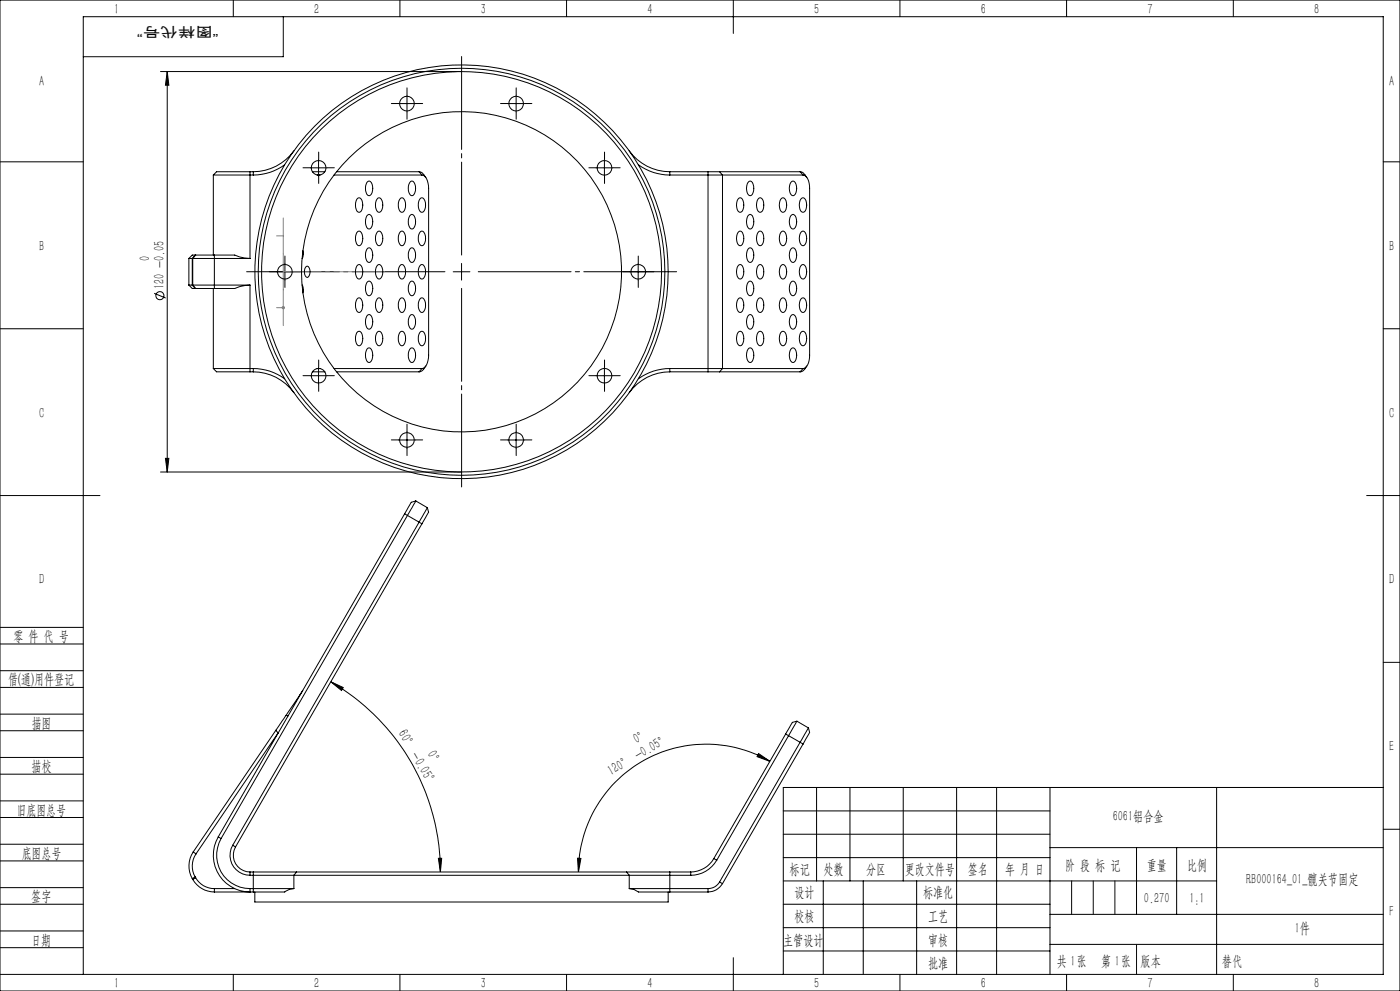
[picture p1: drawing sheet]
<svg xmlns="http://www.w3.org/2000/svg" width="420mm" height="297mm" viewBox="0 0 420 297" stroke-linecap="round" stroke-linejoin="round" font-family="sans-serif">
<g fill="none" stroke="#000" stroke-width=".3">
<path d="M0 0h420v297h-420zM70 0v5M85 5v12h-60M120 0v5M170 0v5M220 0v10M270 0v5M320 0v5M370 0v5M48.2 21.4h90.3M50.2 21.4l.5 4.1h-1.1zM50.2 21.4v120.1"/>
<path d="M119.6 31h5M122.1 28.5v5M152.3 31h5M154.8 28.5v5M0 48.5h25M64 52.5h12M64 52.5v23.9M75 51.5h-10l-1 1M75 51.5v26M75 51.5h1M76 51.5v1M85.4 49.4a15.9 15.9 0 0 1-9.4 3.1"/>
<path d="M88.2 45.2a15 15 0 0 1-12.2 6.3M93.1 50.3h5M93.7 51.5h3.8M95.1 52.5h.9M95.6 47.8v5M100.2 52.5h26.4M101 51.5h24.7M107.4 59.4l.3-.1a2.55 2.55 0 0 1 .9 3.5l-.2 .4a.74 .74 0 0 1-1.3 0l-.5-1.7a2.61 2.61 0 0 1 .8-2.1zM110.1 54.7l.6-.4a2.6 2.6 0 0 1 .9 3.4l-.2 .5-.7 .5a2.6 2.6 0 0 1-.8-3.5zM113.4 59.4l.3-.1a2.8 2.8 0 0 1 .4 4.2l-.4 .1a2.55 2.55 0 0 1-.8-3.5zM120.2 59.4l.4-.1a2.83 2.83 0 0 1 .3 4.2l-.3 .1a2.55 2.55 0 0 1-.9-3.5zM123.2 54.4l.4-.1a2.77 2.77 0 0 1 0 4.4 2.86 2.86 0 0 1-.4-4.3z"/>
<path d="M125.7 51.5a2.49 2.49 0 0 1 2 1.7M125.7 51.5l.9 1M126.2 59.4l.4-.1a2.83 2.83 0 0 1 .3 4.2l-.3 .1a2.55 2.55 0 0 1-.9-3.5zM126.6 52.5a2.5 2.5 0 0 1 1.8 2.4l.2 1.5v50.1l-.4 2.2a2.19 2.19 0 0 1-1.6 1.8M178.8 50.3h5M181.3 47.8v5M188.8 45.2a15 15 0 0 0 12.1 6.3M191.5 49.4a15.9 15.9 0 0 0 9.4 3.1M200.9 52.5h15.8M200.9 51.5v1M200.9 51.5h11.5M212.4 51.5h3.5"/>
<path d="M212.4 51.5v59.9M215.9 51.5l.8 1M215.9 51.5h24.1M216.7 52.5v58M216.7 52.5h24.2M221.7 59.4l.3-.1a2.55 2.55 0 0 1 .9 3.5l-.2 .4a.74 .74 0 0 1-1.3 0l-.5-1.7a2.46 2.46 0 0 1 .8-2.1zM224.4 54.7l.6-.4a2.6 2.6 0 0 1 .9 3.4l-.2 .5-.7 .5a2.6 2.6 0 0 1-.8-3.5zM227.7 59.4l.3-.1a2.28 2.28 0 0 1 1.1 2.8 1.2 1.2 0 0 1-1.4 1.4 3.2 3.2 0 0 1 0-4.1zM234.6 59.4l.3-.1a2.28 2.28 0 0 1 1 2.8 1.2 1.2 0 0 1-1.3 1.4 3.2 3.2 0 0 1 0-4.1zM237.2 54.7l.7-.4a2.6 2.6 0 0 1 .9 3.4l-.3 .5-.6 .5a2.55 2.55 0 0 1-.9-3.5zM240 51.5l1 .3 1 1.4M240 51.5l.9 1"/>
<path d="M240.6 59.4l.3-.1a2.55 2.55 0 0 1 .9 3.5l-.3 .4a.74 .74 0 0 1-1.3 0l-.4-1.7a2.46 2.46 0 0 1 .8-2.1zM240.9 52.5a3.5 3.5 0 0 1 2 3.9v50.1a3.5 3.5 0 0 1-2 4M415 48.5h5M56.7 77.5h1M56.7 77.5v7.9M57.7 77.5h.1M57.7 77.5v7.9M57.8 77.5h17.2M57.8 77.5v7.9M58.6 76.4h-.9l-1 1.1M58.6 76.4h.1M58.6 76.4l-.9 1.1"/>
<path d="M58.7 76.4h5.6M58.7 76.4l-.9 1.1M64.3 76.4h6.1l1.5 .6 3.1 .5M64.3 76.4v10.1M85.5 78.9v5.1M90.9 75.1l.1 1-.4 1.4M91.9 79.8h.4a2.24 2.24 0 0 1 0 3.3 2.15 2.15 0 0 1-.4-3.3zM107.1 69.7l.6-.5a2.6 2.6 0 0 1 .9 3.5l-.2 .5-.7 .5a2.6 2.6 0 0 1-.8-3.5zM107.1 79.7l.6-.4a2.55 2.55 0 0 1 .9 3.5l-.9 .8a2.55 2.55 0 0 1-.8-3.5zM110.1 64.7l.6-.5a2.6 2.6 0 0 1 .9 3.5l-.2 .5-.7 .4a2.6 2.6 0 0 1-.8-3.4zM110.4 74.4l.3-.1a2.6 2.6 0 0 1 .9 3.4l-.2 .5-.7 .5a2.6 2.6 0 0 1-.8-3.5zM113.4 69.4l.3-.2a2.77 2.77 0 0 1 0 4.5 2.86 2.86 0 0 1-.3-4.3z"/>
<path d="M113.4 79.4l.3-.1a2.73 2.73 0 0 1 0 4.3 2.83 2.83 0 0 1-.3-4.2zM120.2 69.4l.4-.2a2.77 2.77 0 0 1 0 4.5 2.86 2.86 0 0 1-.4-4.3zM120.2 79.4l.4-.1a2.73 2.73 0 0 1 0 4.3 2.83 2.83 0 0 1-.4-4.2zM123.2 74.4l.4-.1a2.77 2.77 0 0 1 0 4.4 2.86 2.86 0 0 1-.4-4.3zM123.2 64.4l.4-.2a2.77 2.77 0 0 1 0 4.4 2.83 2.83 0 0 1-.4-4.2zM126.2 79.4l.4-.1a2.73 2.73 0 0 1 0 4.3 2.83 2.83 0 0 1-.4-4.2zM126.2 69.4l.4-.2a2.77 2.77 0 0 1 0 4.5 2.86 2.86 0 0 1-.4-4.3zM138.5 78.9v5.1M191.5 78.9v5.1M221.7 69.4l.3-.2a2.6 2.6 0 0 1 .9 3.5l-.2 .5-.7 .5a2.6 2.6 0 0 1-.8-3.5zM221.7 79.4l.3-.1a2.55 2.55 0 0 1 .9 3.5l-.2 .4-.7 .4a2.55 2.55 0 0 1-.8-3.5zM224.4 64.7l.6-.5a2.6 2.6 0 0 1 .9 3.5l-.2 .5-.7 .4a2.6 2.6 0 0 1-.8-3.4z"/>
<path d="M224.7 74.4l.3-.1a2.6 2.6 0 0 1 .9 3.4l-.2 .5-.7 .5a2.6 2.6 0 0 1-.8-3.5zM227.7 69.4l.3-.2a2.35 2.35 0 0 1 1.1 2.9 1.24 1.24 0 0 1-1.4 1.5 3.2 3.2 0 0 1 0-4.2zM227.7 79.4l.3-.1a2.28 2.28 0 0 1 1.1 2.8 1.24 1.24 0 0 1-1.4 1.4 3.2 3.2 0 0 1 0-4.1zM234.6 69.4l.3-.2a2.55 2.55 0 0 1 .9 3.5l-.6 .9-.3 .1a2.6 2.6 0 0 1-.9-3.5zM234.6 79.4l.3-.1a2.28 2.28 0 0 1 1 2.8 1.24 1.24 0 0 1-1.3 1.4 3.2 3.2 0 0 1 0-4.1zM237.2 64.7l.7-.5a2.6 2.6 0 0 1 .9 3.5l-.3 .5-.6 .4a2.55 2.55 0 0 1-.9-3.4zM237.6 74.4l.3-.1a2.6 2.6 0 0 1 .9 3.4l-.3 .5-.6 .5a2.55 2.55 0 0 1-.9-3.5zM240.6 79.4l.3-.1a2.55 2.55 0 0 1 .9 3.5l-.9 .8a2.28 2.28 0 0 1-1-2.8l.1-.7zM240.6 69.4l.3-.2a2.6 2.6 0 0 1 .9 3.5l-.3 .5-.6 .5a2.55 2.55 0 0 1-.9-3.5zM0 98.5h25M46.2 87.9l3.5 1.4M56.7 85.4h1"/>
<path d="M56.7 85.4l1 1.1h.9M57.7 85.4h.1M57.7 85.4l.9 1.1M57.8 85.4h17.2M57.8 85.4l.9 1.1M58.6 86.5h.1M58.7 86.5h5.6M64 86.5v24M75 85.4l-3.1 .5-1.5 .6h-6.1M75 85.4v26M83 81.5h4.9M90.6 85.4l.4 1.4-.1 1"/>
<path d="M107.1 89.7l.6-.5a2.6 2.6 0 0 1 .9 3.5l-.2 .5-.7 .5a2.6 2.6 0 0 1-.8-3.5zM107.1 99.7a.74 .74 0 0 1 1.3 0l.4 1.8a2.09 2.09 0 0 1-1.1 2.1 2.55 2.55 0 0 1-.8-3.4zM110.4 84.3l.3-.1a2.6 2.6 0 0 1 .9 3.5l-.2 .5-.7 .4a2.6 2.6 0 0 1-.8-3.4zM110.4 94.4l.3-.1a2.6 2.6 0 0 1 .9 3.5l-.2 .4-.7 .5a2.6 2.6 0 0 1-.8-3.5zM113.1 99.7l.6-.4a2.55 2.55 0 0 1 .9 3.5l-.9 .8a2.87 2.87 0 0 1-.6-3.9zM113.4 89.4l.3-.2a2.77 2.77 0 0 1 0 4.5 2.86 2.86 0 0 1-.3-4.3zM120.2 89.4l.4-.2a2.77 2.77 0 0 1 0 4.5 2.86 2.86 0 0 1-.4-4.3zM120.2 99.4l.4-.1a2.55 2.55 0 0 1 .9 3.5l-.6 .7-.3 .1a2.83 2.83 0 0 1-.4-4.2zM123.2 84.3l.4-.1a2.77 2.77 0 0 1 0 4.4 2.86 2.86 0 0 1-.4-4.3zM123.2 94.4l.4-.1a2.77 2.77 0 0 1 0 4.4 2.88 2.88 0 0 1-.4-4.3zM126.2 99.4l.4-.1a2.55 2.55 0 0 1 .9 3.5l-.6 .7-.3 .1a2.83 2.83 0 0 1-.4-4.2zM126.2 89.4l.4-.2a2.77 2.77 0 0 1 0 4.5 2.86 2.86 0 0 1-.4-4.3z"/>
<path d="M136 81.5h5M188.9 81.5h5.1M221.4 99.7a.74 .74 0 0 1 1.3 0l.4 1.8a2.09 2.09 0 0 1-1.1 2.1 2.55 2.55 0 0 1-.8-3.4zM221.7 89.4l.3-.2a2.6 2.6 0 0 1 .9 3.5l-.2 .5-.7 .5a2.6 2.6 0 0 1-.8-3.5zM224.7 84.3l.3-.1a2.6 2.6 0 0 1 .9 3.5l-.2 .5-.7 .4a2.6 2.6 0 0 1-.8-3.4zM224.7 94.4l.3-.1a2.6 2.6 0 0 1 .9 3.5l-.2 .4-.7 .5a2.6 2.6 0 0 1-.8-3.5zM227.4 99.7a.74 .74 0 0 1 1.3 0l.4 1.8a1.97 1.97 0 0 1-1.1 2.1 2.55 2.55 0 0 1-.8-3.4zM227.7 89.4l.3-.2a2.35 2.35 0 0 1 1.1 2.9 1.24 1.24 0 0 1-1.4 1.5 3.2 3.2 0 0 1 0-4.2zM234.2 99.7a.74 .74 0 0 1 1.3 0l.5 1.8a2.05 2.05 0 0 1-1.1 2.1 2.55 2.55 0 0 1-.9-3.4zM234.6 89.4l.3-.2a2.55 2.55 0 0 1 .9 3.5l-.6 .9-.3 .1a2.6 2.6 0 0 1-.9-3.5zM237.6 84.3l.3-.1a2.6 2.6 0 0 1 .9 3.5l-.3 .5-.6 .4a2.55 2.55 0 0 1-.9-3.4zM237.6 94.4l.3-.1a2.6 2.6 0 0 1 .9 3.5l-.3 .4-.6 .5a2.55 2.55 0 0 1-.9-3.5z"/>
<path d="M240.2 99.7a.74 .74 0 0 1 1.3 0l.5 1.8a2.09 2.09 0 0 1-1.1 2.1 2.28 2.28 0 0 1-1-2.8zM240.6 89.4l.3-.2a2.6 2.6 0 0 1 .9 3.5l-.3 .5-.6 .5a2.55 2.55 0 0 1-.9-3.5zM415 98.5h5M64 110.5l1 .9h10M64 110.5h12M75 111.4h1M76 111.4a15 15 0 0 1 12.2 6.3M76 110.5a15.9 15.9 0 0 1 9.4 3M76 110.5v.9M93.1 112.6h5M93.7 111.4h3.8M95.1 110.5h.9"/>
<path d="M95.6 110.1v5M100.2 110.5h26.4M101 111.4h24.7M110.4 104.3l.3-.1a2.6 2.6 0 0 1 .9 3.5l-.2 .5-.7 .5a2.6 2.6 0 0 1-.8-3.5zM123.2 104.3l.4-.1a2.77 2.77 0 0 1 0 4.5 2.86 2.86 0 0 1-.4-4.4zM126.6 110.5l-.9 .9M127.7 109.7l-.6 .8a1.65 1.65 0 0 1-1.4 .9M178.8 112.6h5M181.3 110.1v5M200.9 110.5a15.9 15.9 0 0 0-9.4 3M200.9 111.4a15 15 0 0 0-12.1 6.3M200.9 110.5h15.8"/>
<path d="M200.9 110.5v.9M200.9 111.4h11.5M212.4 111.4h3.5M215.9 111.4h24.1M216.7 110.5l-.8 .9M216.7 110.5h24.2M224.7 104.3l.3-.1a2.6 2.6 0 0 1 .9 3.5l-.2 .5-.7 .5a2.6 2.6 0 0 1-.8-3.5zM237.6 104.3l.3-.1a2.6 2.6 0 0 1 .9 3.5l-.3 .5-.6 .5a2.55 2.55 0 0 1-.9-3.5zM240.9 110.5l-.9 .9M242 109.7l-1 1.4-1 .3M49.6 137.4h1.1l-.5 4.1zM119.6 131.9h5"/>
<path d="M122.1 129.4v5M152.3 131.9h5M154.8 129.4v5M0 148.5h30M48.2 141.5h90.3M121.4 154l.8 .5M121.4 154l-55.9 96.8M122.2 154.5l3.5 2M122.2 154.5l-55.9 96.8M124.7 150.1l-2.5 4.4M124.7 150.1l-1.4 .5-1.9 3.4M124.7 150.1l3.5 2"/>
<path d="M125.7 156.5l.9 .5M125.7 156.5l-55.9 96.8M126.6 157l-55.9 96.8M128.2 152.1l-2.5 4.4M128.2 152.1l.4 1.4-2 3.5M410 148.5h10M0 193h25M0 188h25M415 198.5h5M0 206h25M0 201h25M0 219h25"/>
<path d="M0 214h25M82.8 218.9l.7 .7M82.8 218.9l-24.8 36.4M83.5 219.6h.1M83.5 219.6l-24.7 36.3M85.8 214.5l-3 4.4M85.8 214.5l.6 .1M90.1 208.1v.1M90.1 208.1l-4.3 6.4M90.8 206.9l-.7 1.2M99.2 204.3l3.8 1.8-.6 .8zM99.2 204.3a65.7 65.7 0 0 1 32.9 57"/>
<path d="M235.7 220l.9 .5M235.7 220l-21.6 37.3M239.1 216.1l-2.5 4.4M239.1 216.1l-1.4 .4-2 3.5M239.1 216.1l3.4 2.1M242.5 218.2l-2.5 4.3M242.5 218.2l.4 1.3-2 3.5M0 232h25M0 227h25M227.6 225.8l3.4 2.4-3.9-1.4zM231 228.2a38.3 38.3 0 0 0-57.5 33.1M236.6 220.5l3.4 2"/>
<path d="M236.6 220.5l-21.6 37.3M240 222.5l.9 .5M240 222.5l-24.1 41.8M240.9 223l-24.2 41.8M245 236v28M255 236v28M271 236v28M287 236v56M299 236v56M315 236v56M365 236v56M415 236h-180v56"/>
<path d="M0 245h25M0 240h25M0 258h25M0 253h25M58 255.3a7.6 7.6 0 0 0-.3 8M58 255.3l.8 .6M58.8 255.9a6.5 6.5 0 0 0-.2 6.9M65.5 250.8a11 11 0 0 0 9.5 16.5v-1M65.5 250.8l.8 .5M66.3 251.3a10 10 0 0 0 8.7 15M69.8 253.3a6 6 0 0 0 5.2 9M69.8 253.3l.9 .5"/>
<path d="M70.7 253.8a5 5 0 0 0 4.3 7.5M131.5 257.2h1l-.4 4.1zM173.2 257.2l1.1 .1-.8 4zM214.1 257.3a8.1 8.1 0 0 1-6.9 4M214.1 257.3l.9 .5M215 257.8a9 9 0 0 1-7.8 4.5M235 243h80M235 250h80M235 257h80M315 254h100M341 254v20M353 254v20"/>
<path d="M415 248.5h5M0 271h25M0 266h25M0 279h25M57.7 263.3l.1 .3M57.8 263.6a7.6 7.6 0 0 0 6.5 3.7M58.6 262.8l.1 .3M58.6 262.8l-.9 .5M58.7 263.1a6.3 6.3 0 0 0 5.6 3.2M58.7 263.1l-.9 .5M64.3 266.3v1M64.3 266.3h6.1"/>
<path d="M64.3 267.3h11.7M75 262.3h13.2M75 266.3h13.2M75 261.3v1M75 261.3h1M76 261.3h13M76 261.3v6M76.4 267.3v3h124v-3M88.2 262.3h100.6M88.2 266.3l-1.3 .2-1.5 .8h-9.4M88.2 262.3v4M89 261.3h99"/>
<path d="M89 261.3l-.8 1M188 261.3h12.9M188 261.3l.8 1M188.8 266.3l1.5 .3 1.2 .7h9.4M188.8 262.3h18.4M188.8 266.3h23.6M188.8 262.3v4M200.9 261.3v6M200.9 261.3h6.3M200.9 267.3h11.5M207.2 261.3v1M212.4 266.3v1"/>
<path d="M215.9 264.3a4 4 0 0 1-3.5 2M215.9 264.3l.8 .5M216.7 264.8a5 5 0 0 1-4.3 2.5M235 271h80M235 264h130M235 278h80M247 264v28M259 264v28M275 264v28M315 274h100M0 284h25M0 292h415v-287h-390v287"/>
<path d="M70 292v5M120 292v5M170 292v5M220 287v10M235 285h80M270 292v5M315 283h100M320 292v5M370 292v5"/>
<circle cx="122.1" cy="31.1" r="2.2"/>
<circle cx="154.8" cy="31.1" r="2.2"/>
<circle cx="95.6" cy="50.3" r="2.19"/>
<circle cx="181.3" cy="50.3" r="2.19"/>
<circle cx="48" cy="88.6" r="1.2"/>
<circle cx="85.4" cy="81.5" r="2.19"/>
<circle cx="138.5" cy="81.5" r="62"/>
<circle cx="138.5" cy="81.5" r="48"/>
<circle cx="138.5" cy="81.5" r="61"/>
<circle cx="138.5" cy="81.5" r="60"/>
<circle cx="191.5" cy="81.5" r="2.19"/>
<circle cx="95.6" cy="112.6" r="2.2"/>
<circle cx="181.3" cy="112.6" r="2.2"/>
<circle cx="122.1" cy="131.9" r="2.19"/>
<circle cx="154.8" cy="131.9" r="2.19"/>
</g>
<path d="M83 70.7h2M85 65.3v32.3M84.6 91.9l.7 .7M85 81.5h2M85.3 91.9l-.7 .7M85.5 92.2h-2.5" fill="none" stroke="#808080" stroke-width=".3"/>
<path d="M321.5 264v10M328 264v10M334.5 264v10M341 283v9" fill="none" stroke="#0a0605" stroke-width=".3"/>
<path d="M138.5 76.4v-59.5M133.5 81.4h-59.5M138.5 86.4v59.5M143.5 81.4h59.5" fill="none" stroke="#000" stroke-width=".3" stroke-dasharray="30.5 1.3 1.3 1.3" stroke-dashoffset="2.6"/>
<g fill="none" stroke="#000" stroke-width=".3" stroke-dasharray="30.5 1.3 1.3 1.3">
<path d="M119.6 31h-2.2M122.1 28.5v-2.2M122.1 33.5v2.2M124.6 31h2.2M152.4 31h-2.2M154.9 28.5v-2.2M154.9 33.5v2.2M157.4 31h2.2M93.1 50.3h-2.2M95.6 47.8v-2.2M95.6 52.8v2.2M98.1 50.3h2.2"/>
<path d="M178.9 50.3h-2.2M181.4 47.8v-2.2M181.4 52.8v2.2M183.9 50.3h2.2M85.5 78.9v-2.2M191.5 78.9v-2.2M83 81.4h-2.2M85.5 83.9v2.2M88 81.4h2.2M189 81.4h-2.2M191.5 83.9v2.2M194 81.4h2.2"/>
<path d="M93.1 112.6h-2.2M95.6 110.1v-2.2M95.6 115.1v2.2M98.1 112.6h2.2M178.9 112.6h-2.2M181.4 110.1v-2.2M181.4 115.1v2.2M183.9 112.6h2.2M119.6 131.8h-2.2M122.1 129.3v-2.2M122.1 134.3v2.2M124.6 131.8h2.2"/>
<path d="M152.4 131.8h-2.2M154.9 129.3v-2.2M154.9 134.3v2.2M157.4 131.8h2.2"/>
</g>
<path d="M115.4 81.4h-30.4" fill="none" stroke="#808080" stroke-width=".3" stroke-dasharray="30.5 1.3 1.3 1.3" stroke-dashoffset="15.2"/>
<g fill="#000">
<path d="M50.2 21.4l.5 4.1h-1.1zM49.6 137.4h1.1l-.5 4.1z"/>
<path d="M227.6 225.8l3.4 2.4-3.9-1.4zM173.2 257.2l1.1 .1-.8 4z"/>
<path d="M131.5 257.2h1l-.4 4.1zM99.2 204.3l3.8 1.8-.6 .8z"/>
</g>
<g font-size="4.4">
<text x="34.2" y="4.1">1</text>
<text x="94.2" y="4.1">2</text>
<text x="144.2" y="4.1">3</text>
<text x="194.2" y="4.1">4</text>
<text x="244.2" y="4.1">5</text>
<text x="294.2" y="4.1">6</text>
<text x="344.2" y="4.1">7</text>
<text x="394.2" y="4.1">8</text>
<text x="11.7" y="25.9">A</text>
<text x="416.7" y="25.9">A</text>
<text x="11.7" y="75.1">B</text>
<text x="416.7" y="75.1">B</text>
<text x="44.9" y="78.3" transform="rotate(-90 44.9 78.3)">0</text>
<text x="49.3" y="86.6" transform="rotate(-90 49.3 86.6)">120 -0.05</text>
<text x="11.7" y="125.1">C</text>
<text x="416.7" y="125.1">C</text>
<text x="11.7" y="175.1">D</text>
<text x="416.7" y="175.1">D</text>
<text x="4" y="192">零 件 代 号</text>
<text x="2.5" y="205.1">借(通)用件登记</text>
<text x="9.5" y="218.1">描图</text>
<text x="119.3" y="219.7" transform="rotate(60 119.3 219.7)">60° -0.05°</text>
<text x="128" y="226" transform="rotate(60 128 226)">0°</text>
<text x="191" y="223.1" transform="rotate(-30 191 223.1)">0°</text>
<text x="416.7" y="225.1">E</text>
<text x="9.5" y="231.1">描校</text>
<text x="183.4" y="232.5" transform="rotate(-30 183.4 232.5)">120° -0.05°</text>
<text x="5" y="244.2">旧底图总号</text>
<text x="333.8" y="246.2">6061铝合金</text>
<text x="6.5" y="257.2">底图总号</text>
<text x="236.9" y="261.9">标记</text>
<text x="247.1" y="261.9">处数</text>
<text x="259.9" y="261.9">分区</text>
<text x="271.5" y="261.9">更改文件号</text>
<text x="290.4" y="261.9">签名</text>
<text x="301.5" y="261.9">年 月 日</text>
<text x="319.5" y="260.6">阶 段 标 记</text>
<text x="344" y="260.6">重量</text>
<text x="356.1" y="260.6">比例</text>
<text x="238.3" y="268.9">设计</text>
<text x="276.9" y="268.9">标准化</text>
<text x="373.9" y="264.8">RB000164_01_髋关节固定</text>
<text x="9.4" y="270.1">签字</text>
<text x="343.2" y="270.7">0.270</text>
<text x="356.8" y="270.7">1:1</text>
<text x="416.8" y="274.4">F</text>
<text x="238.3" y="276.1">校核</text>
<text x="278.4" y="276">工艺</text>
<text x="388.4" y="279.6">1件</text>
<text x="9.4" y="283.2">日期</text>
<text x="234.9" y="283.3">主管设计</text>
<text x="278.4" y="283.3">审核</text>
<text x="278.4" y="290.2">批准</text>
<text x="317.1" y="289.4">共 张</text>
<text x="321.1" y="289.4">1</text>
<text x="330.3" y="289.4">第 张</text>
<text x="334.5" y="289.4">1</text>
<text x="342.1" y="289.4">版本</text>
<text x="34.2" y="296.1">1</text>
<text x="94.2" y="296.1">2</text>
<text x="144.2" y="296.1">3</text>
<text x="194.2" y="296.1">4</text>
<text x="244.2" y="296.1">5</text>
<text x="294.2" y="296.1">6</text>
<text x="344.2" y="296.1">7</text>
<text x="394.2" y="296.1">8</text>
</g>
<text font-size="4.4" fill="#0a0605" x="366.6" y="289.4">替代</text>
<text font-size="4.1" fill="#0a0605" x="65.6" y="8" transform="rotate(-180 65.6 8)">“图样代号”</text>
</svg>
